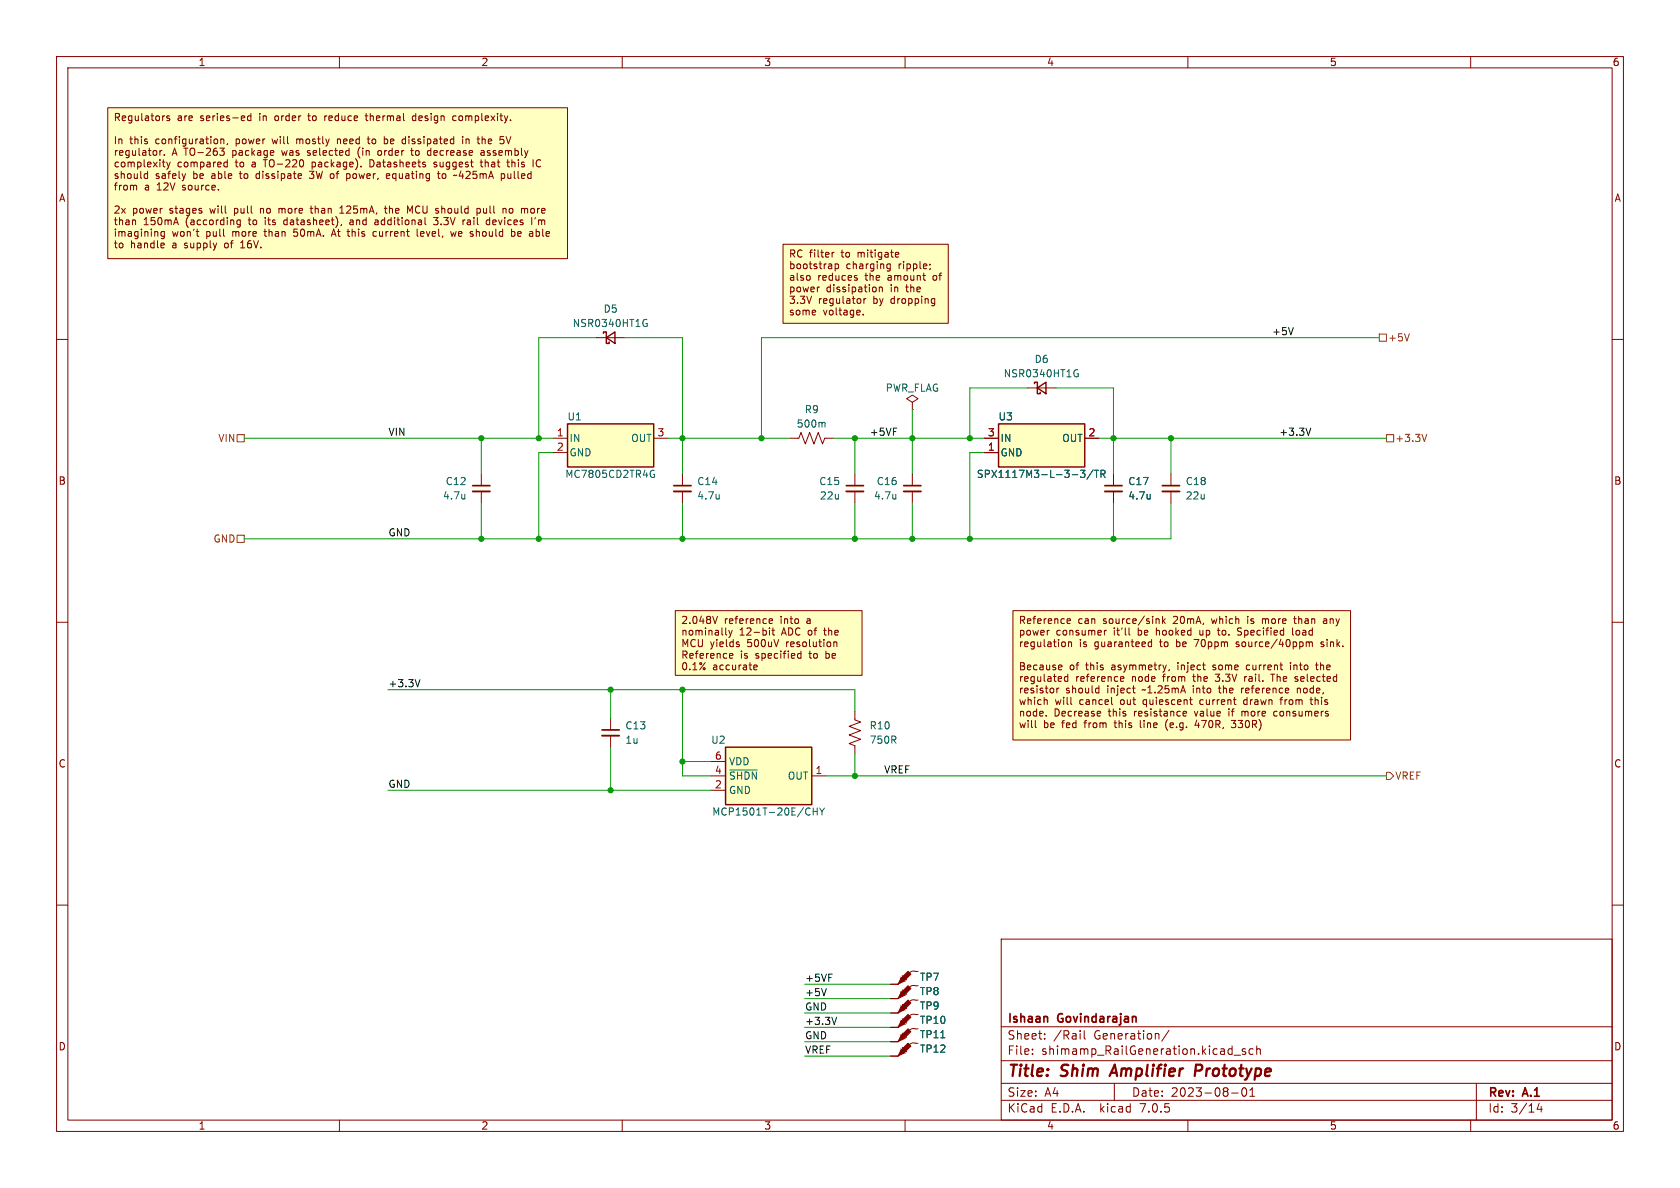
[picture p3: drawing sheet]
<svg xmlns="http://www.w3.org/2000/svg" width="297mm" height="210mm" viewBox="0 0 297 210" stroke-linecap="round" stroke-linejoin="round" font-family="sans-serif">
<path d="M0 0h297v210h-297z" fill="#fff" stroke="#fff" stroke-width=".18"/>
<g fill="none" stroke="#840000" stroke-width=".18">
<path d="M10 10h277v190h-277zM12 12h273v186h-273zM60 10v2M110 10v2M160 10v2M210 10v2M260 10v2M10 60h2M285 60h2M10 110h2M285 110h2M10 160h2"/>
<path d="M285 160h2M177 166h108v32h-108zM60 198v2M110 198v2M160 198v2M177 194.5h108M177 191.5h108M177 187.5h108M177 181.5h108M182.5 186.3v.1M182.5 185.5v.1M184.7 183.6v.1"/>
<path d="M184.7 182.8v.1M190.9 182.3h.1M191 182.2v.1M191 182.7v1M191 182.3h.1M191.7 182.2v1.3l.2 .2M197 191.5v3M206.7 182.1l-1.3 2M210 198v2M217.7 193.2h1.2M218.2 186.5h1.1M219.7 192.4a1 1 0 0 0 .2 1.4 .81 .81 0 0 0 .6-.6 .81 .81 0 0 0-.3-.8"/>
<path d="M220.2 185.5l-.4-.1-.2 .2 .1 .2 .5 .2v.3h-.6M221 193.8h.8M221 192.7l.4-.4v1.5M221.5 185.5l-.4-.1-.3 .3v.4l.2 .2h.5M222.2 185.5l.2-.1 .3 .1 .1 .9M222.2 184.9v1.5M260 198v2M261 191.5v6.5M272.1 195l-.4 1.1h1M272.5 195.6v1"/>
</g>
<path d="M211.3 189.3h.8M212.2 188.2h-.7l-.3 2" fill="none" stroke="#840000" stroke-width=".4"/>
<g fill="#ffffc2" stroke="#ffffc2" stroke-width=".18">
<path d="M138.4 43.2h29.2v14h-29.2z"/>
<path d="M19 19.1h81.3v26.6h-81.3z"/>
<path d="M119.4 108h33v11.4h-33z"/>
<path d="M179.1 108h59.7v22.8h-59.7z"/>
</g>
<g fill="#840000">
<path d="M159.3 178.1l.5 .5-1.1 .5z"/>
<path d="M159.3 178.1l1.2-1.3 .5 .5-1.2 1.3z"/>
</g>
<path d="M159.3 177.8l.7 .8M159.5 177.5l.8 .8" fill="none" stroke="#480000" stroke-width=".18"/>
<g fill="none" stroke="#840000" stroke-width=".18">
<path d="M139.7 77.5h1.5l.4-1 .8 2 .7-2 .8 2 .8-2 .7 2 .4-1h1.5M161.3 71.1l1-.6-1-.6-1 .6 1 .6v1.3M161.3 72.4h.1M174 77.5h2.5M181.6 68.6h5.1M191.8 77.5h2.5M85.1 83.8v2.1M85.1 86.9v2M120.6 83.8v2.1M120.6 86.9v2M151.1 83.8v2.1M151.1 86.9v2"/>
<path d="M161.3 83.8v2.1M161.3 86.9v2M174 80h2.5M196.8 83.8v2.1M196.8 86.9v2M207 83.8v2.1M207 86.9v2M157.5 179.1h1.2M159.3 178.1l.5 .5-1.1 .5zM159.3 178.1l1.2-1.3 .5 .5-1.2 1.3zM162.3 176.8h-.2a1.37 1.37 0 0 0-1.3 .2"/>
</g>
<path d="M83.6 86.9h3M119.1 86.9h3.1M149.6 86.9h3.1M159.8 86.9h3M195.3 86.9h3.1M205.5 86.9h3" fill="none" stroke="#840000" stroke-width=".33"/>
<path d="M83.6 85.9h3M119.1 85.9h3.1M149.6 85.9h3.1M159.8 85.9h3M195.3 85.9h3.1M205.5 85.9h3" fill="none" stroke="#840000" stroke-width=".3"/>
<path d="M145.7 74.7l.2 .1v.7M190.1 65.4h.5M190.4 66.1h.2v.4l-.2 .1h-.3M191 83.1h.8l-.4 .5 .3 .1v.6l-.1 .1-.6-.1M193.3 83.1l-1.1 1.6M193.5 83.1h.7M193.9 83.1v1.3M194.6 83.8l.6-.1 .2-.1-.1-.3-.7-.2v1.3M194.9 83.8l.5 .6" fill="none" stroke="#006464" stroke-width=".18"/>
<path d="M176.5 74.9h15.3v7.7h-15.3zM182.9 67.8v-.2h.5v2h.5v-.3M183.4 68.6l1.5-1v2z" fill="none" stroke="#840000" stroke-width=".25"/>
<path d="M176.5 74.9h15.3v7.7h-15.3z" fill="#ffffc2" stroke="#ffffc2" stroke-width=".18"/>
<g fill="#840000">
<path d="M159.3 173l.5 .5-1.1 .5z"/>
<path d="M159.3 173l1.2-1.3 .5 .5-1.2 1.3z"/>
</g>
<path d="M159.3 172.7l.7 .8M159.5 172.5l.8 .7" fill="none" stroke="#480000" stroke-width=".18"/>
<path d="M157.5 174h1.2M159.3 173l.5 .5-1.1 .5zM159.3 173l1.2-1.3 .5 .5-1.2 1.3zM162.3 171.7h-.2a1.37 1.37 0 0 0-1.3 .3" fill="none" stroke="#840000" stroke-width=".18"/>
<g fill="#840000">
<path d="M159.3 185.7l.5 .5-1.1 .5z"/>
<path d="M159.3 185.7l1.2-1.3 .5 .5-1.2 1.3z"/>
</g>
<path d="M159.3 185.4l.7 .8M159.5 185.2l.8 .7" fill="none" stroke="#480000" stroke-width=".18"/>
<g fill="none" stroke="#840000" stroke-width=".18">
<path d="M105.4 59.7h5.1M97.8 77.5h2.5M115.6 77.5h2.5M97.8 80h2.5M125.7 137.2h2.6M125.7 139.7h2.6M125.7 134.6h2.6M143.5 137.2h2.5M151.1 125.7v1.6l1 .3-2 .8 2 .8-2 .7 2 .8-2 .7 1 .4v1.6M157.5 186.7h1.2M159.3 185.7l.5 .5-1.1 .5zM159.3 185.7l1.2-1.3 .5 .5-1.2 1.3z"/>
<path d="M162.3 184.4h-.2a1.37 1.37 0 0 0-1.3 .3"/>
</g>
<g fill="#ffffc2" stroke="#ffffc2" stroke-width=".18">
<path d="M100.3 74.9h15.3v7.7h-15.3z"/>
<path d="M128.3 132.1h15.2v10.1h-15.2z"/>
</g>
<path d="M106.7 58.9v-.2h.5v2h.5v-.2M107.2 59.7l1.5-1v2zM100.3 74.9h15.3v7.7h-15.3zM128.3 132.1h15.2v10.1h-15.2z" fill="none" stroke="#840000" stroke-width=".25"/>
<path d="M113.9 56.5h.5M114.2 57.2h.2v.4l-.2 .1h-.3M115.2 83.2h.5M115.5 83.9h.2v.4l-.2 .1-.3-.1M129 136.1h4.9M143.8 142.8v1.3M143.8 143.4h.7M144.5 142.8v1.3M144.9 142.8l.4 .7M145.3 143.5v.6M145.7 142.8l-.4 .7" fill="none" stroke="#006464" stroke-width=".18"/>
<g fill="#840000">
<path d="M159.3 183.1l.5 .5-1.1 .6z"/>
<path d="M160.5 181.9l.5 .5-1.2 1.2-.5-.5z"/>
</g>
<path d="M159.3 182.9l.7 .7M159.5 182.6l.8 .8" fill="none" stroke="#480000" stroke-width=".18"/>
<path d="M107.9 127v2M107.9 130v2.1M157.5 184.2h1.2M159.3 183.1l.5 .5-1.1 .6zM160.5 181.9l.5 .5-1.2 1.2-.5-.5zM162.3 181.9h-.2a1.37 1.37 0 0 0-1.3 .2" fill="none" stroke="#840000" stroke-width=".18"/>
<path d="M106.4 130h3.1" fill="none" stroke="#840000" stroke-width=".33"/>
<path d="M106.4 129h3.1" fill="none" stroke="#840000" stroke-width=".3"/>
<g fill="#840000">
<path d="M159.3 180.6l.5 .5-1.1 .5z"/>
<path d="M160.5 179.3l.5 .5-1.2 1.3-.5-.5z"/>
</g>
<path d="M159.3 180.3l.7 .8M159.5 180.1l.8 .7" fill="none" stroke="#480000" stroke-width=".18"/>
<path d="M160.5 179.3l.5 .5-1.2 1.3-.5-.5zM162.3 179.3l-.2 .1a1.37 1.37 0 0 0-1.3 .2M157.5 181.6h1.2M159.3 180.6l.5 .5-1.1 .5z" fill="none" stroke="#840000" stroke-width=".18"/>
<g fill="#840000">
<path d="M159.3 175.5l.5 .5-1.1 .5z"/>
<path d="M159.3 175.5l1.2-1.3 .5 .6-1.2 1.2z"/>
</g>
<path d="M159.3 175.3l.7 .7M159.5 175l.8 .8" fill="none" stroke="#480000" stroke-width=".18"/>
<g fill="none" stroke="#840000" stroke-width=".18">
<path d="M19 19.1h81.3v26.6h-81.3zM23.9 38.9l.1 .8M24 32.7l.2 .2v.7M26.1 30.3v1.2M26.1 31.5h-.4M28.3 26.6v.9M28.3 26.7v.2M28.7 28.7h.5M28.9 29.4l.3 .1M29 20.5h.1M29.1 27.3v.2M29.5 28.7l.3 .8"/>
<path d="M29.8 29.5l-.3 .4M30 20.5h-.3l-.2 .2v.1l.5 .2v.3h-.5M30.1 28.7l-.3 .8M31.1 38.5l.4 1.2M32.8 30.7l-.3 .8M35.6 37.3v.3M38.6 33.5v.1M38.9 26.2h.7l-.4 .5 .4 .1v.4l-.2 .3h-.4M39 24.6v.8M39 24.7l.2-.1h.3l.1 .8M39.6 29.4l.2 .1 .4-.1M40.2 28.7h-.4l-.2 .1"/>
<path d="M40.2 28.2v1.3M40.2 25.4l-.1 .2M42 38.9l-.1 .2v.5l.2 .1h.4M42.5 38.9v1l-.3 .3-.3-.1M43.1 20.5l.2 .3-.6 .1M43.2 21.3h-.1M44.4 20.5h-.4l-.3 .2 .2 .6h.5M44.4 20.1v1.2M48.3 26.7l.1 .2-.6 .1M52.9 30.7l.3 .1 .1 .2-.6 .1M53.2 31.5h-.3M53.5 28.4l.2 .6-.2 .4-.1 .1"/>
<path d="M54.8 36.8h.5M60.1 37.7h.7M60.3 36.6l-.2 .2M60.4 39.7l-.1 .2M61.3 30.7v1.3M61.3 31.5h.1M63.8 29.4v.1M64.6 20.5h.4M64.9 24.6h.5M67.9 36.8h.5M67.9 24.1v1.3M67.9 25.4h.2"/>
<path d="M68.1 24.6h-.2M68.1 36.4v1.1l.2 .2M68.7 30.7h-.2l-.2 .2 .1 .6h.3M68.9 31l-.6 .1M71.6 24.6h-.4l-.1 .2v.5l.5 .1M72.5 37.3l-.4-.9v1.3M72.8 26.2v1.2M73 20.5l-.1 .2 .1 .6M75.1 38.5v1l.2 .2M75.7 26.7l-.1 .5 .1 .2 .3 .1M76.6 39.6l.2 .1M77.5 30.3v1.1l.3 .1"/>
<path d="M80.3 30.9l.3 .2 .2-.2M80.5 20.5h-.3l-.2 .2 .1 .5 .4 .1M81.8 24.1v.2M81.8 24.6v.8M81.8 38.9v.8M82.2 38.9l-.4 .2M84.3 36.9l.4-.1 .2 .3-.1 .5h-.5M84.3 36.8v1.3M84.3 24.6h.5M84.5 25.2l.3 .2M84.9 28.7h.5M85.1 28.2v1.2"/>
<path d="M85.4 26.6l-.3 .1M85.5 27h-.3l-.2 .2 .1 .2 .4 .1M86.1 38.9l-.1 .6 .1 .2h.3M88.4 24.1h.6M88.4 24.7l.5-.1 .1 .1M88.6 30.8l.4-.1 .2 .2-.1 .6h-.5M88.6 30.7v1.3M88.9 37l.2-.2 .3 .1 .1 .8M88.9 36.8v.9M89 25.3l-.1 .1h-.5M89.8 28.2v1.1l.2 .2M90.3 21.2v.1"/>
<path d="M92.7 36.9v.1M92.7 37v.7M93.1 36.8l-.4 .2M94 38.5v1.2M94.2 28.2v1.3M28.6 43h.4l.1 .3-.7 .1M29 43.8h-.4M29.1 40.9v1.1l-.3 .2-.3-.1M29.1 41l-.4-.1-.3 .3 .2 .5h.5M34.9 41.7l.3 .1M39.6 41.7l.1 .1M66.2 40.9l-.3 .3v.3l.3 .3"/>
<path d="M73.7 40.5v1.1l.2 .2M79.7 40.9l.2 .9 .3-.6M83.3 40.9l.3 .1M83.3 41.3l.4 .2M83.7 41.6l-.2 .2h-.3M90.4 41l.4-.1 .2 .3-.1 .5h-.5M90.4 40.5v1.3M94 40.9l.2 .2v.7M94.2 41.7l-.1 .1M94.2 41.2l-.1 .1M138.4 43.2h29.2v14h-29.2zM143.2 48.8v.6"/>
<path d="M144.7 50.7h.2M147.1 44.6v.9M147.5 44.6l-.4 .3M147.6 46.7v1.2M147.6 46.7h.4l.3 .2-.2 .5h-.5M151.2 49.1l.3 .1 .1 .2-.2 .1h-.2M152.6 55.6v.1M152.7 52.8v.8M152.8 52.8l-.1 .2M154.8 50.8l.1 .2-.1 .5M155.4 50.9l.2-.2 .3 .1 .1 .8M155.4 50.7v.9"/>
<path d="M156.8 47.3l.2 .2 .4-.1M156.8 46.8v.1M157.4 46.7v1l-.3 .2h-.3M158.4 44.7l.3-.1 .2 .3-.6 .1M158.4 45.4h.4M163.4 49.5h.2M164.4 46.7v.1M164.5 47.4l-.2 .3M164.9 52.8h.3M165.2 52.8v1l-.1 .2-.3 .1M165.2 53.6h-.3M174 77.5h2.5"/>
<path d="M191.8 77.5h2.5M174 80h2.5M196.8 83.8v2.1M196.8 86.9v2M119.4 108h33v11.4h-33zM126.8 109l-.4 1.2M128.4 112.2l.1 .1M128.8 111.4l.3 .9M129 116.3h.5M129.1 112.3l-.3 .4M129.4 111.4l-.3 .9M129.5 115.6l.1 .2-.6 .1"/>
<path d="M130.5 113.9l.2 .2-.2 .2M130.5 113.5h.2M133.3 117.6v.7h.5M133.8 117.6l.1 .3-.6 .1M136 110l.2 .2h.3M136 109.6l.2-.2h.2l.2 .2v.1l-.6 .1M136 111v.1M136 111.4v.9M136.5 111.4h.4M136.6 111v1.1l.3 .2M141 116.1l.2 .3 .4-.1M141.6 115.1v1.3"/>
<path d="M141.6 115.6l-.4-.1-.2 .3M147.4 113.5v.8M147.4 113.6l.2-.1h.3v.8M179.1 108h59.7v22.8h-59.7zM185.4 111.4h.1M187.3 117.6h.4v.3l-.6 .1M187.7 118.3l-.4 .1M188.3 113.6v.6M188.7 110.2h.5M188.7 109.4h.4l.2 .3-.7 .1M188.8 119.2v1.2M188.8 119.7l-.4-.1-.2 .2 .1 .6h.5"/>
<path d="M188.9 113.6l.2-.1h.3v.8M188.9 113.5v.8M195.2 111.4v.9M195.6 111.4l-.4 .3M198.1 119.7v.1M198.6 119.7l.1 .2-.6 .1M199.6 111v1.1l.2 .2M203.6 113.5h-.4l-.2 .2 .1 .6h.5M203.6 113v1.3M204.4 109.4h.5v.8M205.5 109v1.2M205.6 109.7l.4 .5"/>
<path d="M206 109.4l-.5 .5M206.2 117.6l-.3 .8M206.7 118.3l-.1 .3M212.6 117.6h.5M213 118.4h.1M218.8 112.2l.1 .1M218.8 111.1v.4M228.1 117.1v.2M228.5 111v1.1l.2 .2M228.7 109.4h.5M229.1 119.6l-.2 .2 .2 .2M230.9 113.6l.4-.1 .2 .1"/>
<path d="M230.9 113.5v.8M231.5 113.6l.1-.1h.3l.1 .8M231.5 113.6v.7M232.6 117.6h.4M232.7 117.1l.1 1.2M234.1 109.4h-.1M234.1 109.7l-.2 .2 .2 .3M183 127.4v1l.2 .2M185 126.5v.1M185 123.7l.1 .2v.6M186.8 121.6v.9M186.9 121.8l-.1 .1"/>
<path d="M189.4 124.5h.1M193.9 121.6l.4 .1M194.2 125.7l.3 .1 .1 .2-.6 .2M194.3 121.2v1.3M194.3 122.4l-.4 .1M194.5 126.5l-.3 .1M196.5 123.3v1.1l.2 .1M198.1 120.3l.2 .1h.3M200.2 121.6h.5M200.4 122.3l.3 .2M209.2 125.8v.7h.5M209.7 125.8l.1 .2-.6 .2"/>
<path d="M210.3 123.7h.5M210.5 123.3v1.1l.3 .1M217.7 128.5l.2 .1M218 123.7h.5M218.4 124.5h.1M226.3 123.7h.4M228.9 120.4h.1M231.8 123.3v1.2M157.5 176.5h1.2M157.5 179.1h1.2M157.5 174h1.2M159.3 175.5l.5 .5-1.1 .5z"/>
<path d="M159.3 175.5l1.2-1.3 .5 .6-1.2 1.2zM162.3 174.2l-.2 .1a1.37 1.37 0 0 0-1.3 .2M157.5 184.2h1.2M157.5 181.6h1.2M157.5 186.7h1.2"/>
</g>
<path d="M243.8 59.1h1.3v1.2h-1.3zM249.2 59l-.5 1.3M41.9 76.8h1.3v1.3h-1.3zM245.1 76.8h1.3v1.3h-1.3zM252.2 76.8l-.4 1.2M41.9 94.6h1.3v1.3h-1.3zM245.1 136.5h.6l.7 .7-.7 .6h-.6z" fill="none" stroke="#725600" stroke-width=".18"/>
<path d="M228.6 57.9l-.4 1.3M157.9 75.7h.6M231.7 75.7l-.4 1.3M74.2 120.1l-.4 1.3M146.1 174.7l-.4 1.3M146.5 172.2h.6M147.9 179.8l-.4 1.3" fill="none" stroke="#0f0f0f" stroke-width=".18"/>
<g fill="none" stroke="#009600" stroke-width=".18">
<path d="M105.4 59.7h-10.2v17.8M110.5 59.7h10.1v24.1M243.8 59.7h-109.2v17.8M43.2 77.5h54.6M85.1 77.5v6.3M118.1 77.5h21.6M147.3 77.5h26.7M151.1 77.5v6.3M161.3 72.4v11.4M181.6 68.6h-10.2v8.9M186.7 68.6h10.1v15.2M194.3 77.5h50.8"/>
<path d="M207 77.5v6.3M85.1 88.9v6.4M97.8 80h-2.6v15.3M120.6 88.9v6.4M151.1 88.9v6.4M161.3 88.9v6.4M174 80h-2.6v15.3M196.8 88.9v6.4M207 88.9v6.4h-163.8M68.6 121.9h82.5v3.8M68.6 139.7h57.1M107.9 121.9v5.1"/>
<path d="M107.9 132.1v7.6M120.6 121.9v15.3h5.1M120.6 134.6h5.1M146 137.2h99.1M151.1 133.4v3.8M142.2 179.1h15.3M142.2 174h15.3M142.2 176.5h15.3M142.2 186.7h15.3M142.2 184.2h15.3M142.2 181.6h15.3"/>
</g>
<path d="M191 83.1h.8l-.4 .5 .3 .1v.6l-.1 .1-.6-.1M193.3 83.1l-1.1 1.6M193.5 83.1h.7M193.9 83.1v1.3M194.6 83.8l.6-.1 .2-.1-.1-.3-.7-.2v1.3M194.9 83.8l.5 .6" fill="none" stroke="#006464" stroke-width=".18"/>
<g fill="#009600" stroke="#009600" stroke-width=".18">
<circle cx="171.4" cy="95.3" r=".46"/>
<circle cx="151.1" cy="95.3" r=".46"/>
<circle cx="134.6" cy="77.5" r=".46"/>
<circle cx="161.3" cy="95.3" r=".46"/>
<circle cx="161.3" cy="77.5" r=".46"/>
<circle cx="171.4" cy="77.5" r=".46"/>
<circle cx="151.1" cy="77.5" r=".46"/>
<circle cx="120.6" cy="121.9" r=".46"/>
<circle cx="120.6" cy="134.6" r=".46"/>
<circle cx="107.9" cy="121.9" r=".46"/>
<circle cx="107.9" cy="139.7" r=".46"/>
<circle cx="151.1" cy="137.2" r=".46"/>
<circle cx="85.1" cy="95.3" r=".46"/>
<circle cx="85.1" cy="77.5" r=".46"/>
<circle cx="95.2" cy="95.3" r=".46"/>
<circle cx="95.2" cy="77.5" r=".46"/>
<circle cx="120.6" cy="77.5" r=".46"/>
<circle cx="120.6" cy="95.3" r=".46"/>
<circle cx="196.8" cy="77.5" r=".46"/>
<circle cx="196.8" cy="95.3" r=".46"/>
<circle cx="207" cy="77.5" r=".46"/>
</g>
<g font-size="2.8" fill="#840000">
<text x="178" y="190.8">Title:</text>
<text x="187.5" y="190.8">Shim</text>
<text x="196.9" y="190.8">Amplifier</text>
<text x="212.3" y="190.8">Prototype</text>
</g>
<g font-size="2.1" fill="#840000">
<text x="178" y="183.9">Sheet:</text>
<text x="178" y="181.1">Ishaan</text>
<text x="186.2" y="183.9">/Rail</text>
<text x="187" y="181.1">Govindarajan</text>
<text x="193.3" y="183.9">Generation/</text>
<text x="178" y="186.6">File:</text>
<text x="184" y="186.6">shimamp_RailGeneration.kicad_sch</text>
<text x="178" y="196.8">KiCad</text>
<text x="178" y="194">Size:</text>
<text x="184.6" y="194">A4</text>
<text x="185.7" y="196.8">E.D.A.</text>
<text x="194.4" y="196.8">kicad</text>
<text x="200" y="194">Date:</text>
<text x="201.5" y="196.8">7.0.5</text>
<text x="206.9" y="194">2023-08-01</text>
<text x="263" y="194.2">Rev:</text>
<text x="263" y="196.8">Id:</text>
<text x="267" y="196.8">3/14</text>
<text x="269.2" y="194.2">A.1</text>
</g>
<g font-size="1.8" fill="#840000">
<text x="35" y="11.8">1</text>
<text x="85" y="11.8">2</text>
<text x="135" y="11.8">3</text>
<text x="185" y="11.8">4</text>
<text x="235" y="11.8">5</text>
<text x="285" y="11.8">6</text>
<text x="20" y="21.7">Regulators</text>
<text x="31.3" y="21.7">are</text>
<text x="35.4" y="21.7">series-ed</text>
<text x="45.9" y="21.7">in</text>
<text x="48.8" y="21.7">order</text>
<text x="54.8" y="21.7">to</text>
<text x="57.8" y="21.7">reduce</text>
<text x="65.2" y="21.7">thermal</text>
<text x="73.6" y="21.7">design</text>
<text x="80.8" y="21.7">complexity.</text>
<text x="20" y="25.7">In</text>
<text x="20" y="27.8">regulator.</text>
<text x="20" y="29.8">complexity</text>
<text x="22.9" y="25.7">this</text>
<text x="27.5" y="25.7">configuration,</text>
<text x="30.3" y="27.8">A TO-263</text>
<text x="31.3" y="29.8">compared</text>
<text x="41.1" y="27.8">package</text>
<text x="41.6" y="29.8">to</text>
<text x="41.7" y="25.7">power</text>
<text x="44.6" y="29.8">a</text>
<text x="46.8" y="29.8">TO-220</text>
<text x="48.3" y="25.7">will</text>
<text x="50" y="27.8">was</text>
<text x="52.7" y="25.7">mostly</text>
<text x="54.6" y="27.8">selected</text>
<text x="55.4" y="29.8">package).</text>
<text x="60" y="25.7">need</text>
<text x="63.6" y="27.8">(in</text>
<text x="65.6" y="25.7">to</text>
<text x="65.8" y="29.8">Datasheets</text>
<text x="67.3" y="27.8">order</text>
<text x="68.6" y="25.7">be</text>
<text x="71.9" y="25.7">dissipated</text>
<text x="73.4" y="27.8">to</text>
<text x="76.4" y="27.8">decrease</text>
<text x="77.3" y="29.8">suggest</text>
<text x="82.7" y="25.7">in</text>
<text x="85.5" y="25.7">the</text>
<text x="85.7" y="29.8">that</text>
<text x="85.9" y="27.8">assembly</text>
<text x="89.6" y="25.7">5V</text>
<text x="90.5" y="29.8">this</text>
<text x="95.1" y="29.8">IC</text>
<text x="10.4" y="35.8">A</text>
<text x="20" y="31.9">should</text>
<text x="20" y="33.9">from</text>
<text x="25.5" y="33.9">a</text>
<text x="27.4" y="31.9">safely</text>
<text x="27.7" y="33.9">12V</text>
<text x="32.3" y="33.9">source.</text>
<text x="34.1" y="31.9">be</text>
<text x="37.4" y="31.9">able</text>
<text x="42.6" y="31.9">to</text>
<text x="45.6" y="31.9">dissipate</text>
<text x="55.2" y="31.9">3W of</text>
<text x="61.9" y="31.9">power,</text>
<text x="69.1" y="31.9">equating</text>
<text x="78.4" y="31.9">to</text>
<text x="81.3" y="31.9">~425mA</text>
<text x="89.7" y="31.9">pulled</text>
<text x="285.4" y="35.8">A</text>
<text x="20" y="38">2x</text>
<text x="20" y="40.1">than</text>
<text x="23.3" y="38">power</text>
<text x="25.3" y="40.1">150mA</text>
<text x="29.9" y="38">stages</text>
<text x="32.8" y="40.1">(according</text>
<text x="37.2" y="38">will</text>
<text x="41.6" y="38">pull</text>
<text x="44" y="40.1">to</text>
<text x="46.3" y="38">no</text>
<text x="47" y="40.1">its</text>
<text x="49.7" y="38">more</text>
<text x="50.5" y="40.1">datasheet),</text>
<text x="55.5" y="38">than</text>
<text x="60.8" y="38">125mA,</text>
<text x="62.3" y="40.1">and</text>
<text x="66.8" y="40.1">additional</text>
<text x="68.9" y="38">the</text>
<text x="72.9" y="38">MCU should</text>
<text x="77.4" y="40.1">3.3V</text>
<text x="82.6" y="40.1">rail</text>
<text x="85.4" y="38">pull</text>
<text x="86.9" y="40.1">devices</text>
<text x="90.2" y="38">no</text>
<text x="93.6" y="38">more</text>
<text x="95" y="40.1">I'm</text>
<text x="20" y="42.1">imagining</text>
<text x="20" y="44.1">to</text>
<text x="23" y="44.1">handle</text>
<text x="30.3" y="42.1">won't</text>
<text x="30.4" y="44.1">a</text>
<text x="32.7" y="44.1">supply</text>
<text x="36.4" y="42.1">pull</text>
<text x="39.9" y="44.1">of</text>
<text x="41.1" y="42.1">more</text>
<text x="42.8" y="44.1">16V.</text>
<text x="46.9" y="42.1">than</text>
<text x="52.2" y="42.1">50mA.</text>
<text x="59.1" y="42.1">At this</text>
<text x="66.6" y="42.1">current</text>
<text x="74.5" y="42.1">level,</text>
<text x="80.7" y="42.1">we</text>
<text x="84.2" y="42.1">should</text>
<text x="91.6" y="42.1">be</text>
<text x="94.9" y="42.1">able</text>
<text x="139.4" y="45.8">RC filter</text>
<text x="139.4" y="47.8">bootstrap</text>
<text x="148.7" y="45.8">to</text>
<text x="149.5" y="47.8">charging</text>
<text x="151.7" y="45.8">mitigate</text>
<text x="158.8" y="47.8">ripple;</text>
<text x="139.4" y="49.9">also</text>
<text x="139.4" y="51.9">power</text>
<text x="139.4" y="54">3.3V</text>
<text x="144.5" y="49.9">reduces</text>
<text x="144.6" y="54">regulator</text>
<text x="146" y="51.9">dissipation</text>
<text x="152.9" y="49.9">the</text>
<text x="154.3" y="54">by</text>
<text x="157" y="49.9">amount</text>
<text x="157.4" y="51.9">in</text>
<text x="157.5" y="54">dropping</text>
<text x="160.3" y="51.9">the</text>
<text x="165.1" y="49.9">of</text>
<text x="139.4" y="56">some</text>
<text x="145.4" y="56">voltage.</text>
<text x="10.3" y="85.8">B</text>
<text x="285.3" y="85.8">B</text>
<text x="120.3" y="110.6">2.048V</text>
<text x="120.3" y="112.6">nominally</text>
<text x="128" y="110.6">reference</text>
<text x="130.6" y="112.6">12-bit</text>
<text x="137.9" y="110.6">into</text>
<text x="138.2" y="112.6">ADC of</text>
<text x="142.7" y="110.6">a</text>
<text x="145.9" y="112.6">the</text>
<text x="180" y="110.6">Reference</text>
<text x="180" y="112.6">power</text>
<text x="186.6" y="112.6">consumer</text>
<text x="190.5" y="110.6">can</text>
<text x="195" y="110.6">source/sink</text>
<text x="196.8" y="112.6">it'll</text>
<text x="201.2" y="112.6">be</text>
<text x="204.5" y="112.6">hooked</text>
<text x="207.5" y="110.6">20mA,</text>
<text x="212.3" y="112.6">up</text>
<text x="214.4" y="110.6">which</text>
<text x="215.7" y="112.6">to.</text>
<text x="219.3" y="112.6">Specified</text>
<text x="220.8" y="110.6">is</text>
<text x="223.5" y="110.6">more</text>
<text x="229.1" y="112.6">load</text>
<text x="229.4" y="110.6">than</text>
<text x="234.6" y="110.6">any</text>
<text x="120.3" y="114.6">MCU yields</text>
<text x="120.3" y="116.7">Reference</text>
<text x="120.3" y="118.7">0.1%</text>
<text x="125.9" y="118.7">accurate</text>
<text x="130.8" y="116.7">is</text>
<text x="132.1" y="114.6">500uV</text>
<text x="133.5" y="116.7">specified</text>
<text x="139" y="114.6">resolution</text>
<text x="143.2" y="116.7">to</text>
<text x="146.1" y="116.7">be</text>
<text x="180" y="114.6">regulation</text>
<text x="180" y="118.7">Because</text>
<text x="189" y="118.7">of</text>
<text x="190.7" y="114.6">is</text>
<text x="191.9" y="118.7">this</text>
<text x="193.5" y="114.6">guaranteed</text>
<text x="196.6" y="118.7">asymmetry,</text>
<text x="205.1" y="114.6">to</text>
<text x="208.1" y="114.6">be</text>
<text x="208.3" y="118.7">inject</text>
<text x="211.4" y="114.6">70ppm</text>
<text x="214.7" y="118.7">some</text>
<text x="218.9" y="114.6">source/40ppm</text>
<text x="220.8" y="118.7">current</text>
<text x="228.6" y="118.7">into</text>
<text x="233.4" y="118.7">the</text>
<text x="234.1" y="114.6">sink.</text>
<text x="180" y="120.8">regulated</text>
<text x="180" y="122.8">resistor</text>
<text x="180" y="124.9">which</text>
<text x="186.4" y="124.9">will</text>
<text x="188.3" y="122.8">should</text>
<text x="190.1" y="120.8">reference</text>
<text x="190.8" y="124.9">cancel</text>
<text x="195.7" y="122.8">inject</text>
<text x="198.1" y="124.9">out</text>
<text x="200.1" y="120.8">node</text>
<text x="202.1" y="122.8">~1.25mA</text>
<text x="202.2" y="124.9">quiescent</text>
<text x="205.7" y="120.8">from</text>
<text x="211.1" y="122.8">into</text>
<text x="211.1" y="120.8">the</text>
<text x="212.4" y="124.9">current</text>
<text x="215.2" y="120.8">3.3V</text>
<text x="215.8" y="122.8">the</text>
<text x="219.9" y="122.8">reference</text>
<text x="220.3" y="124.9">drawn</text>
<text x="220.4" y="120.8">rail.</text>
<text x="225.3" y="120.8">The</text>
<text x="226.9" y="124.9">from</text>
<text x="229.6" y="120.8">selected</text>
<text x="229.8" y="122.8">node,</text>
<text x="232.4" y="124.9">this</text>
<text x="180" y="126.9">node.</text>
<text x="180" y="129">will</text>
<text x="184.4" y="129">be</text>
<text x="186.3" y="126.9">Decrease</text>
<text x="187.7" y="129">fed</text>
<text x="191.8" y="129">from</text>
<text x="195.9" y="126.9">this</text>
<text x="197.2" y="129">this</text>
<text x="200.5" y="126.9">resistance</text>
<text x="201.8" y="129">line</text>
<text x="206.4" y="129">(e.g.</text>
<text x="211.4" y="126.9">value</text>
<text x="211.8" y="129">470R,</text>
<text x="217.5" y="126.9">if</text>
<text x="218.4" y="129">330R)</text>
<text x="219.9" y="126.9">more</text>
<text x="225.7" y="126.9">consumers</text>
<text x="10.3" y="135.8">C</text>
<text x="285.3" y="135.8">C</text>
<text x="10.3" y="185.8">D</text>
<text x="285.3" y="185.8">D</text>
<text x="35" y="199.8">1</text>
<text x="85" y="199.8">2</text>
<text x="135" y="199.8">3</text>
<text x="185" y="199.8">4</text>
<text x="235" y="199.8">5</text>
<text x="285" y="199.8">6</text>
</g>
<g font-size="1.8" fill="#006464">
<text x="101.2" y="58">NSR0340HT1G</text>
<text x="106.6" y="55.4">D5</text>
<text x="182.8" y="64.3">D6</text>
<text x="156.5" y="69.4">PWR_FLAG</text>
<text x="177.4" y="66.9">NSR0340HT1G</text>
<text x="100.3" y="74.5">U1</text>
<text x="140.8" y="75.8">500m</text>
<text x="142.2" y="73.2">R9</text>
<text x="176.5" y="74.5">U3</text>
<text x="100.6" y="78.3">IN</text>
<text x="100.6" y="80.8">GND</text>
<text x="111.6" y="78.3">OUT</text>
<text x="176.8" y="80.8">GND</text>
<text x="176.8" y="78.3">IN</text>
<text x="187.8" y="78.3">OUT</text>
<text x="78.2" y="88.5">4.7u</text>
<text x="78.7" y="85.9">C12</text>
<text x="99.9" y="84.6">MC7805CD2TR4G</text>
<text x="123.2" y="85.9">C14</text>
<text x="123.2" y="88.5">4.7u</text>
<text x="144.8" y="85.9">C15</text>
<text x="144.9" y="88.5">22u</text>
<text x="154.4" y="88.5">4.7u</text>
<text x="154.9" y="85.9">C16</text>
<text x="172.6" y="84.6">SPX1117M3-L-3-3/TR</text>
<text x="199.4" y="85.9">C17</text>
<text x="199.4" y="88.5">4.7u</text>
<text x="209.6" y="85.9">C18</text>
<text x="209.6" y="88.5">22u</text>
<text x="110.5" y="129.1">C13</text>
<text x="110.5" y="131.6">1u</text>
<text x="125.7" y="131.6">U2</text>
<text x="153.7" y="129.1">R10</text>
<text x="153.7" y="131.6">750R</text>
<text x="128.8" y="138">~{SHDN}</text>
<text x="128.8" y="135.4">VDD</text>
<text x="139.2" y="138">OUT</text>
<text x="128.8" y="140.5">GND</text>
<text x="125.8" y="144.3">MCP1501T-20E/CHY</text>
<text x="162.6" y="173.5">TP7</text>
<text x="162.6" y="178.6">TP9</text>
<text x="162.6" y="176.1">TP8</text>
<text x="162.6" y="183.7">TP11</text>
<text x="162.6" y="181.2">TP10</text>
<text x="162.6" y="186.2">TP12</text>
</g>
<g font-size="1.8" fill="#0f0f0f">
<text x="224.8" y="59.3">+5V</text>
<text x="68.6" y="77.1">VIN</text>
<text x="153.7" y="77.1">+5VF</text>
<text x="226.1" y="77.1">+3.3V</text>
<text x="68.6" y="94.9">GND</text>
<text x="68.6" y="121.6">+3.3V</text>
<text x="156.2" y="136.8">VREF</text>
<text x="68.6" y="139.4">GND</text>
<text x="142.2" y="173.6">+5VF</text>
<text x="142.2" y="178.7">GND</text>
<text x="142.2" y="176.2">+5V</text>
<text x="142.2" y="183.8">GND</text>
<text x="142.2" y="181.3">+3.3V</text>
<text x="142.2" y="186.3">VREF</text>
</g>
<g font-size="1.8" fill="#725600">
<text x="245.3" y="60.5">+5V</text>
<text x="38.6" y="78.3">VIN</text>
<text x="246.6" y="78.3">+3.3V</text>
<text x="37.7" y="96.1">GND</text>
<text x="246.6" y="138">VREF</text>
</g>
<g font-size="1.8" fill="#a90000">
<text x="98.4" y="77.2">1</text>
<text x="116.2" y="77.2">3</text>
<text x="174.6" y="77.2">3</text>
<text x="192.4" y="77.2">2</text>
<text x="98.4" y="79.8">2</text>
<text x="174.6" y="79.8">1</text>
<text x="126.3" y="136.9">4</text>
<text x="126.3" y="134.4">6</text>
<text x="144.1" y="136.9">1</text>
<text x="126.3" y="139.4">2</text>
</g>
</svg>
